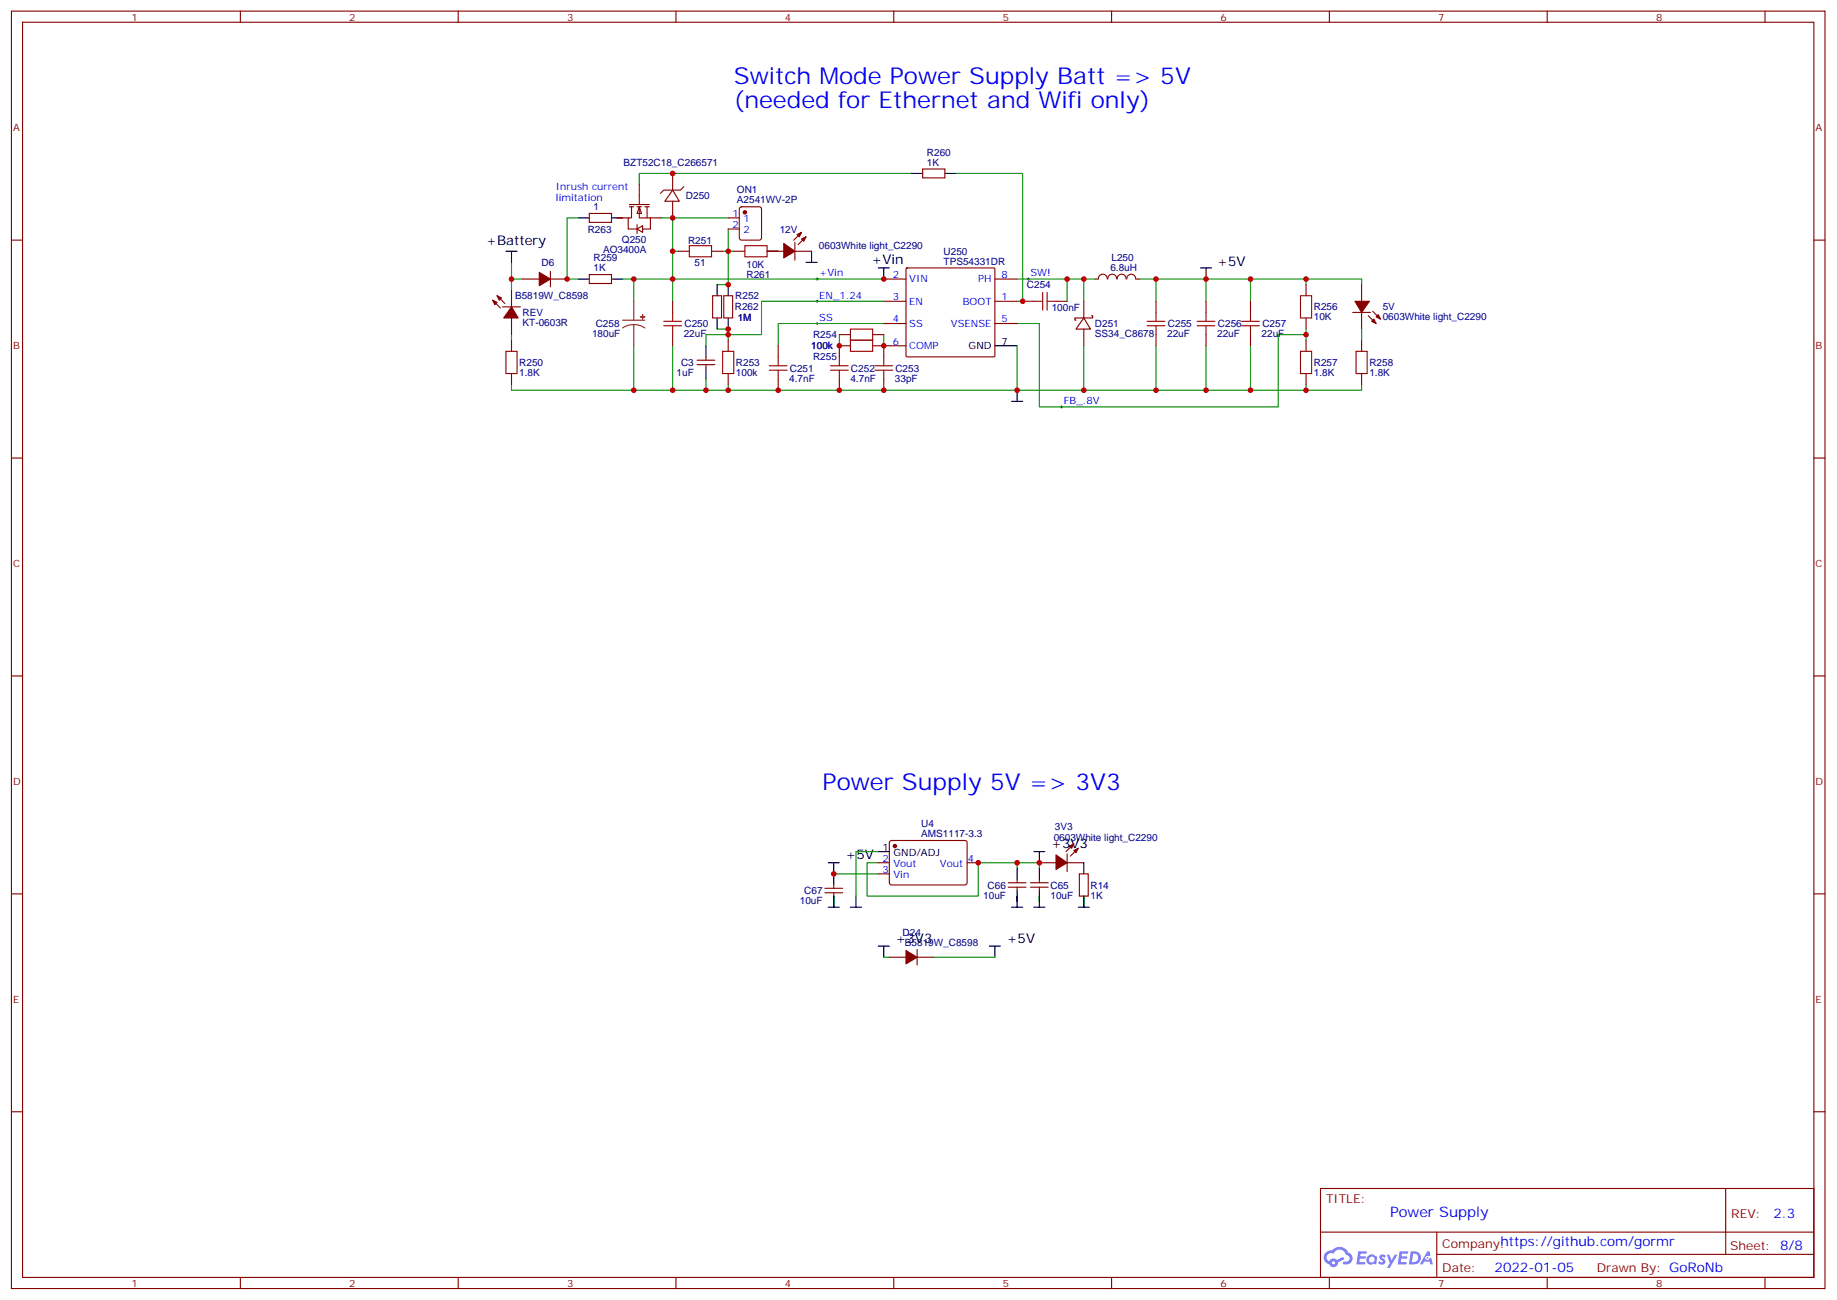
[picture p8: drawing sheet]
<svg xmlns="http://www.w3.org/2000/svg" width="583mm" height="413mm" viewBox="0 0 583 413" stroke-linecap="round" stroke-linejoin="round" font-family="sans-serif">
<g fill="none" stroke="#870000" stroke-width=".35">
<path d="M3.6 3.5h575.8v405.4h-575.8zM7.2 7.1h568.6v398.2h-568.6zM76.3 3.5v3.6M145.5 3.5v3.6M214.6 3.5v3.6M283.7 3.5v3.6M352.9 3.5v3.6M422 3.5v3.6M491.2 3.5v3.6M560.3 3.5v3.6M3.6 76.2h3.6M575.8 76.2h3.6"/>
<path d="M3.6 145.3h3.6M575.8 145.3h3.6M3.6 214.5h3.6M575.8 214.5h3.6M3.6 283.6h3.6M575.8 283.6h3.6M3.6 352.8h3.6M575.8 352.8h3.6M419.2 377.1h156.6v28.2h-156.6zM547.8 377.1v20.9M419.2 391h156.5M456.1 398h119.6"/>
<path d="M456.1 391v14.1M76.3 405.3v3.6M145.5 405.3v3.6M214.6 405.3v3.6M283.7 405.3v3.6M352.9 405.3v3.6M422 405.3v3.6M491.2 405.3v3.6M560.3 405.3v3.6"/>
</g>
<g fill="#5487ff">
<path d="M438.2 398.3a1.22 1.22 0 0 1 1.7 .3l-.4 .5a.47 .47 0 0 0-.3-.4 .47 .47 0 0 0-.5 .2l.1 .3a1.14 1.14 0 0 1 .8 1.7 1.14 1.14 0 0 1-1.9 0l-.2-.2 .5-.5 .7 .4a.29 .29 0 0 0 .3-.3 .29 .29 0 0 0-.2-.3 1.04 1.04 0 0 1-.6-1.7z"/>
<path d="M431.2 397h2.4l.3 .2-.2 .5-1.8 .1-.1 .8h1.5l.3 .4-.3 .4h-1.6l-.2 1.1h1.7l.2 .3-.2 .3-2.6 .1z"/>
<path d="M444.3 397.1l2.7 .1-.1 .5-1.8 .1-.2 .8h1.6l.3 .4-.4 .4h-1.6l-.1 1.1h1.7l.2 .3-.2 .3-2.6 .1z"/>
<path d="M453.1 397.1h.7l.3 1.2-.6 .3a.69 .69 0 0 0-1 .3 .69 .69 0 0 0 .4 1 .69 .69 0 0 0 .9-.7l.5-.2 .6 2.2h-.8l-.2-.9h-1.8l-.5 .9h-.8z"/>
<path d="M440.3 398.1h.8l.6 1.9 1.1-1.9h.9l-2.6 4.2h-.8l.9-1.5z"/>
<path d="M447.9 397.1l-.6 4.1h1.3a2.11 2.11 0 0 0 2.5-2.1 2.11 2.11 0 0 0-2.5-2zM448.6 397.8a1.43 1.43 0 0 1 1.6 1.6 1.43 1.43 0 0 1-2 1.1z"/>
<path d="M434.2 398.7a1.54 1.54 0 0 0-.1 2.1 1.54 1.54 0 0 0 2.2 .2l.6 .2 .3-2.3-.6-.3a1.49 1.49 0 0 0-2.4 .1zM434.5 399.7a.94 .94 0 0 1 1.8 0 .94 .94 0 0 1-1.8 0z"/>
<path d="M420.9 397.4a2.18 2.18 0 0 0 1.1 3.7 1.44 1.44 0 0 0 1.6 1 1.44 1.44 0 0 0 1.2-1.5l2-1-.5-.8-1.9 1a1.47 1.47 0 0 0-2.4 .4 1.39 1.39 0 0 1-.7-1.9 1.39 1.39 0 0 1 2-.5 2.12 2.12 0 0 1 2.2-1.3 2.12 2.12 0 0 1 1.9 1.7 1.14 1.14 0 0 1 1.1 1.4 1.14 1.14 0 0 1-1.7 .8 .43 .43 0 0 0-.5 .3 .43 .43 0 0 0 .4 .5 1.98 1.98 0 0 0 2.5-1.2 1.98 1.98 0 0 0-1.2-2.5 3.1 3.1 0 0 0-5.3-.7l-.9 .1zM422.8 400.7a.55 .55 0 0 1 1.1 0 .55 .55 0 0 1-1.1 0z"/>
<circle cx="453.1" cy="399.2" r=".26"/>
</g>
<g fill="none" stroke="#008700" stroke-width=".35">
<path d="M289.4 55h-86.4v3.6M303.5 55h21.2v40.6h-1.8M183.6 69.1h-3.6v19.4h3.6M195.9 69.1h1.8M210 69.1h3.5M213.5 79.7h1.8M229.4 79.7h1.8v10.6h-3.6M231.2 69.1h-17.7v26.5M231.2 72.7v7h1.7M243.5 79.7h3.6M162.4 88.5h3.5M162.4 83.3v8.8"/>
<path d="M197.7 88.5h82.9M201.2 88.5v7.1M280.6 95.6h-38.8v10.6h-17.7v3.5M322.9 88.5h24.7M338.8 88.5v7.1M344.1 88.5v7.1M361.7 88.5h70.6v1.8M367 88.5v7.1M382.9 88.5v7.1M397 88.5v7.1M414.6 88.5v1.8M162.4 106.2v1.8"/>
<path d="M201.2 109.7v14.1M213.5 109.7v14.1M227.6 104.4h3.6v3.6M266.5 106.2v3.5M280.6 102.7h-33.5v7M280.6 106.2v3.5M322.9 102.7h7.1v26.4h75.8v-22.9h8.8v-1.8M322.9 109.7v14.1M344.1 109.7v14.1M367 109.7v14.1M382.9 109.7v14.1M397 109.7v14.1"/>
<path d="M414.6 106.2v1.8M432.3 104.4v3.6M162.4 122.1v1.7h269.9v-1.7M224.1 120.3v3.5M231.2 122.1v1.7M414.6 122.1v1.7M264.7 277.3h14.1M278.8 273.8h-3.5v10.5h35.3v-10.5h19.4v1.7M278.8 270.2h-7.1v14.1M322.9 273.8v1.7M264.7 284.3v3.6M322.9 284.3v1.8"/>
<path d="M330 284.3v1.8M344.1 284.3v3.6M280.6 303.7h1.7M296.4 303.7h19.4"/>
</g>
<g fill="none" stroke="#000" stroke-width=".35">
<path d="M160.6 79.7h3.5M162.4 79.7v3.6M183.6 69.1h3.5M194.1 69.1h3.6M257.6 79.7v3.6M183.6 88.5h3.5M194.1 88.5h3.6M227.6 90.3v3.5M231.2 90.3v3.5M255.9 83.3h3.5M278.8 85h3.5M280.6 85v3.5"/>
<path d="M381.1 85h3.5M382.9 85v3.5M224.1 109.7v3.5M224.1 116.8v3.5M227.6 100.9v3.5M231.2 100.9v3.5M315.8 109.7h7.1M321.1 127.4h3.6M322.9 123.8v3.6M262.9 273.8h3.6M264.7 273.8v7M278.8 270.2h3.5"/>
<path d="M322.9 275.5v3.5M328.2 270.2h3.5M330 270.2v3.6M330 275.5v3.5M344.1 273.8v3.5M262.9 287.9h3.6M264.7 284.3v3.6M270 287.9h3.5M271.7 284.3v3.6M321.1 287.9h3.6M322.9 282.6v5.3M328.2 287.9h3.5"/>
<path d="M330 282.6v5.3M342.3 287.9h3.5M344.1 284.3v3.6M278.8 300.2h3.5M280.6 300.2v3.5M314.1 300.2h3.5M315.8 300.2v3.5"/>
</g>
<path d="M259 88.5h.8M259 95.6h.8M259.4 88.2v.7M259.4 95.3v.7M326.1 88.5h.7M326.4 88.2v.7M259 102.7h.8M259.4 102.3v.7M336.7 129.1h.7M337 128.8v.7" fill="none" stroke="#000" stroke-width=".32"/>
<g fill="#870000" stroke="#870000" stroke-width=".35">
<path d="M157.8 93.8l1.4 .7-.7 .8z"/>
<path d="M156.4 95.3l1.4 .7-.7 .7z"/>
<path d="M162.4 97.4l2.1 3.5h-4.6z"/>
<path d="M436.1 101.2l.7 1.5-1.4-.7z"/>
<path d="M437.6 99.8l.7 1.4-1.5-.7z"/>
<path d="M430.1 95.6h4.6l-2.4 3.5z"/>
<path d="M254.5 75.8l1.4-.7-.7 1.5z"/>
<path d="M253 74.4l1.5-.7-.7 1.4z"/>
<path d="M248.8 77.3l3.5 2.4-3.5 2.1z"/>
<path d="M340.9 269.9l1.4-.7-.7 1.4z"/>
<path d="M339.5 268.5l1.4-.7-.7 1.4z"/>
<path d="M335.2 271.3l3.6 2.5-3.6 2.1z"/>
<path d="M171.2 86.4l3.5 2.1-3.5 2.2z"/>
<path d="M287.6 301.6l3.5 2.1-3.5 2.2z"/>
<circle cx="236.5" cy="67.4" r=".53"/>
<circle cx="284.1" cy="268.5" r=".53"/>
</g>
<g fill="none" stroke="#870000" stroke-width=".35">
<path d="M213.5 55v5.3M217.1 59.3l-1.1 1h-5.3l-1 1.1M187.1 67.7h7v2.9h-7zM213.5 60.3l2.2 3.6h-4.6zM213.5 63.9v5.2M215.3 79.7h3.5M225.9 79.7h3.5M231.2 69.1h3.5M231.2 72.7h3.5M232.9 79.7h3.6M234.9 65.8l.5-.2h5.7l.6 .4 .1 9.5-.5 .6-5.9 .1-.6-.5-.1-9.4zM243.5 79.7h5.3"/>
<path d="M252.3 79.7h5.3M252.3 76.9v5.7M254.5 73.7l-2.5 2.5M255.9 75.1l-2.5 2.5M156.4 95.3l2.5 2.4M157.8 93.8l2.5 2.5M159.6 97.4h5.6M162.4 92.1v5.3M165.9 88.5h5.3M174.7 86.1v4.9M174.7 88.5h5.3M187.1 87.1h7v2.9h-7z"/>
<path d="M213.5 95.6v3.5M226.2 93.8h2.9v7.1h-2.9zM229.8 93.8h2.8v7.1h-2.8zM280.6 88.5h7M280.6 95.6h7M287.7 85.2l.3-.2 27.7 .1 .1 .3v27.7l-.3 .1h-27.7l-.2-.3zM315.8 88.5h7.1M315.8 95.6h7.1M324.7 95.6h3.5M335.2 95.6h3.6M344.1 95.6v5.3M347.6 88.5h1.1"/>
<path d="M348.7 88.5a1.41 1.41 0 0 1 1.4-1.5 1.41 1.41 0 0 1 1.4 1.5M351.7 88.5a1.41 1.41 0 0 1 1.4-1.5 1.41 1.41 0 0 1 1.4 1.5M354.7 88.5a1.41 1.41 0 0 1 1.4-1.5 1.41 1.41 0 0 1 1.4 1.5M357.7 88.5a1.41 1.41 0 0 1 1.4-1.5 1.41 1.41 0 0 1 1.4 1.5M360.6 88.5h1.1M367 95.6v3.5M382.9 95.6v3.5M397 95.6v3.5M414.6 90.3v3.5M429.4 99.1h5.7M432.3 90.3v5.3M432.3 99.1v5.3"/>
<path d="M435.8 98.8l2.5 2.4M162.4 100.9v5.3M162.4 108v3.5M162.4 118.5v3.6M213.5 106.2v3.5M221.3 115.7h5.6M221.3 114.3h5.6M224.1 113.2v1.1M224.1 115.7v1.1M231.2 108v3.5M231.2 118.5v3.6M247.1 109.7v3.5"/>
<path d="M266.5 106.2h3.5M270 109.7h-3.5v3.5M277 106.2h3.6M277 109.7h10.6M280.6 109.7v3.5M280.6 102.7h7M315.8 102.7h7.1M344.1 100.9l2.1 3.5h-4.6zM344.1 100.9h-2.9v.7h.4M344.1 104.4v5.3M346.5 100.2h.4v.7h-2.8M367 106.2v3.5"/>
<path d="M382.9 106.2v3.5M397 106.2v3.5M414.6 100.9v3.5M414.6 108v3.5M414.6 118.5v3.6M432.3 108v3.5M432.3 118.5v3.6M434.4 100.2l2.4 2.5M247.1 120.3v3.5M266.5 120.3v3.5M280.6 120.3v3.5M278.8 273.8h3.5"/>
<path d="M278.8 277.3h3.5M282.6 266.9l.4-.2 23.6 .1 .4 .6v13l-.7 .4-23.5-.1-.5-.6v-12.7zM307 273.8h3.6M322.9 279v1.1M330 279v1.1M330 273.8h5.2M338.8 273.8h5.3M338.8 270.9v5.7M340.9 267.8l-2.5 2.4M342.3 269.2l-2.5 2.4M342.7 277.3h2.8v7h-2.8zM261.9 283.3h5.6"/>
<path d="M261.9 281.9h5.6M264.7 280.8v1.1M264.7 283.3v1M320.1 281.5h5.6M320.1 280.1h5.6M322.9 281.5v1.1M327.1 281.5h5.7M327.1 280.1h5.7M330 281.5v1.1M282.3 303.7h5.3M291.1 301.3v4.9M291.1 303.7h5.3"/>
</g>
<g fill="none" stroke="#a10000" stroke-width=".35">
<path d="M218.8 78h7.1v3.5h-7.1zM236.5 78h7v3.5h-7zM213.5 99.1v2.9M328.2 95.6h2.8M331 92.8v5.6M332.4 95.6h2.8M332.4 92.8v5.6M367 99.1v2.9M382.9 99.1v2.9M397 99.1v2.9M412.9 93.8h3.5v7.1h-3.5zM160.6 111.5h3.5v7h-3.5z"/>
<path d="M210.7 103.4h5.7M210.7 102h5.7M213.5 103.4v2.8M229.4 111.5h3.5v7h-3.5zM244.2 117.5h5.7M244.2 116.1h5.7M247.1 113.2v2.9M247.1 117.5v2.8M263.6 117.5h5.7M263.6 116.1h5.7M266.5 113.2v2.9M266.5 117.5v2.8"/>
<path d="M270 104.4h7v3.6h-7zM270 108h7v3.5h-7zM277.7 117.5h5.7M277.7 116.1h5.7M280.6 113.2v2.9M280.6 117.5v2.8M364.2 103.4h5.6M364.2 102h5.6M367 103.4v2.8M380 103.4h5.7M380 102h5.7M382.9 103.4v2.8"/>
<path d="M394.2 103.4h5.6M394.2 102h5.6M397 103.4v2.8M412.9 111.5h3.5v7h-3.5zM430.5 111.5h3.5v7h-3.5z"/>
</g>
<path d="M201.2 95.6v6M197.7 101.6h7M201.2 103l-1.9 .2-1.6 .9M201.2 103l1.8 .3 1.7 .8M201.2 103v6.7" fill="none" stroke="#8c2424" stroke-width=".35"/>
<g fill="#8c2424" stroke="#8c2424" stroke-width=".35">
<path d="M203.3 100.5l1.4 .1z"/>
<path d="M204 99.8v1.4z"/>
</g>
<g fill="#fff" stroke="#870000" stroke-width=".35">
<path d="M203 65.6l.7 2.1h-1.5z"/>
<path d="M202.2 72.7l1.8-1.1v2.1z"/>
</g>
<path d="M203 58.6v6.3M292.9 53.6h7.1v2.8h-7.1zM195.9 69.1h3.5M199.8 64.9h6.3M199.8 65.6h1.4M200.5 65.6v3.5h-1.1v3.6h2.8M202.2 71.3v2.8M202.2 65.6h1.5M203 65.6v3.5h3.5v3.6h-2.5M204.7 65.6h1.4M205.4 65.6v3.5M206.5 69.1h3.5" fill="none" stroke="#870000" stroke-width=".35"/>
<path d="M289.4 55h3.5M300 55h3.5" fill="none" stroke="#000" stroke-width=".35"/>
<g fill="#c00">
<circle cx="344.1" cy="88.5" r=".88"/>
<circle cx="280.6" cy="88.5" r=".88"/>
<circle cx="213.5" cy="88.5" r=".88"/>
<circle cx="231.2" cy="106.2" r=".88"/>
<circle cx="414.6" cy="106.2" r=".88"/>
<circle cx="414.6" cy="88.5" r=".88"/>
<circle cx="266.5" cy="109.7" r=".88"/>
<circle cx="280.6" cy="109.7" r=".88"/>
<circle cx="397" cy="88.5" r=".88"/>
<circle cx="382.9" cy="88.5" r=".88"/>
<circle cx="367" cy="88.5" r=".88"/>
<circle cx="264.7" cy="277.3" r=".88"/>
<circle cx="201.2" cy="88.5" r=".88"/>
<circle cx="310.6" cy="273.8" r=".88"/>
<circle cx="322.9" cy="273.8" r=".88"/>
<circle cx="330" cy="273.8" r=".88"/>
<circle cx="344.1" cy="123.8" r=".88"/>
<circle cx="231.2" cy="123.8" r=".88"/>
<circle cx="414.6" cy="123.8" r=".88"/>
<circle cx="397" cy="123.8" r=".88"/>
<circle cx="382.9" cy="123.8" r=".88"/>
<circle cx="367" cy="123.8" r=".88"/>
<circle cx="213.5" cy="123.8" r=".88"/>
<circle cx="322.9" cy="123.8" r=".88"/>
<circle cx="201.2" cy="123.8" r=".88"/>
<circle cx="247.1" cy="123.8" r=".88"/>
<circle cx="266.5" cy="123.8" r=".88"/>
<circle cx="280.6" cy="123.8" r=".88"/>
<circle cx="213.5" cy="69.1" r=".88"/>
<circle cx="180" cy="88.5" r=".88"/>
<circle cx="324.7" cy="95.6" r=".88"/>
<circle cx="162.4" cy="88.5" r=".88"/>
<circle cx="231.2" cy="79.7" r=".88"/>
<circle cx="224.1" cy="123.8" r=".88"/>
<circle cx="213.5" cy="79.7" r=".88"/>
<circle cx="231.2" cy="90.3" r=".88"/>
<circle cx="231.2" cy="104.4" r=".88"/>
<circle cx="338.8" cy="88.5" r=".88"/>
<circle cx="213.5" cy="55" r=".88"/>
</g>
<g font-size="7.4" fill="#00f">
<text x="232.9" y="26.8">Switch Mode Power Supply Batt =&gt; 5V</text>
<text x="232.9" y="34.2">(needed for Ethernet and Wifi only)</text>
<text x="261.2" y="250.8">Power Supply 5V =&gt; 3V3</text>
</g>
<text font-size="4.6" fill="#00f" x="441.3" y="386.1">Power Supply</text>
<g font-size="4.2">
<text x="154.3" y="77.6">+Battery</text>
<text x="276.7" y="83.9">+Vin</text>
<text x="386.4" y="84.3">+5V</text>
<text x="333.7" y="269.2">+3V3</text>
<text x="268.4" y="272.7">+5V</text>
<text x="284.3" y="299.2">+3V3</text>
<text x="319.6" y="299.2">+5V</text>
</g>
<g font-size="4.2" fill="#00f">
<text x="563" y="386.4">2.3</text>
<text x="474.5" y="403.7">2022-01-05</text>
</g>
<g font-size="3.9" fill="#800">
<text x="421" y="381.7">TITLE:</text>
<text x="549.6" y="386.4">REV:</text>
<text x="457.9" y="395.9">Company:https://github.com/gormr</text>
<text x="549.2" y="396.5">Sheet: 8/8</text>
<text x="457.9" y="403.6">Date:</text>
<text x="506.9" y="403.7">Drawn By: GoRoNb</text>
</g>
<g font-size="3.2" fill="#800">
<text x="41.7" y="6.5">1</text>
<text x="110.9" y="6.5">2</text>
<text x="180" y="6.5">3</text>
<text x="249.2" y="6.5">4</text>
<text x="318.3" y="6.5">5</text>
<text x="387.5" y="6.5">6</text>
<text x="456.6" y="6.5">7</text>
<text x="525.7" y="6.5">8</text>
<text x="4.2" y="41.6">A</text>
<text x="576.4" y="41.6">A</text>
<text x="4.2" y="110.8">B</text>
<text x="576.4" y="110.8">B</text>
<text x="4.2" y="179.9">C</text>
<text x="576.4" y="179.9">C</text>
<text x="4.2" y="249.1">D</text>
<text x="576.4" y="249.1">D</text>
<text x="4.2" y="318.2">E</text>
<text x="576.4" y="318.2">E</text>
<text x="41.7" y="408.3">1</text>
<text x="110.9" y="408.3">2</text>
<text x="180" y="408.3">3</text>
<text x="249.2" y="408.3">4</text>
<text x="318.3" y="408.3">5</text>
<text x="387.5" y="408.3">6</text>
<text x="456.6" y="408.3">7</text>
<text x="525.7" y="408.3">8</text>
</g>
<g font-size="3.2" fill="#000080">
<text x="198" y="52.6">BZT52C18_C266571</text>
<text x="294.3" y="52.6">1K</text>
<text x="294.3" y="49.4">R260</text>
<text x="217.8" y="63.2">D250</text>
<text x="234" y="64.6">A2541WV-2P</text>
<text x="234" y="61.4">ON1</text>
<text x="188.4" y="66.7">1</text>
<text x="186.6" y="73.8">R263</text>
<text x="197.4" y="77.1">Q250</text>
<text x="218.4" y="77.3">R251</text>
<text x="247.5" y="73.8">12V</text>
<text x="188.4" y="82.9">R259</text>
<text x="191.4" y="80.2">AO3400A</text>
<text x="260" y="79">0603White light_C2290</text>
<text x="299.6" y="84">TPS54331DR</text>
<text x="299.6" y="80.8">U250</text>
<text x="352.9" y="82.8">L250</text>
<text x="171.9" y="84.4">D6</text>
<text x="188.4" y="86.1">1K</text>
<text x="220.5" y="84.4">51</text>
<text x="237" y="85">10K</text>
<text x="237" y="88.1">R261</text>
<text x="352.5" y="86">6.8uH</text>
<text x="163.5" y="95">B5819W_C8598</text>
<text x="233.4" y="95">R252</text>
<text x="326" y="91.4">C254</text>
<text x="165.9" y="100.3">REV</text>
<text x="233.3" y="98.5">R262</text>
<text x="333.9" y="98.5">100nF</text>
<text x="417.1" y="101.7">10K</text>
<text x="417.1" y="98.5">R256</text>
<text x="439" y="101.7">0603White light_C2290</text>
<text x="439" y="98.5">5V</text>
<text x="165.9" y="103.5">KT-0603R</text>
<text x="188" y="107">180uF</text>
<text x="189.1" y="103.8">C258</text>
<text x="217.1" y="107">22uF</text>
<text x="217.3" y="103.8">C250</text>
<text x="234.2" y="102">1M</text>
<text x="258.1" y="107.3">R254</text>
<text x="347.6" y="107">SS34_C8678</text>
<text x="347.6" y="103.8">D251</text>
<text x="370.5" y="107">22uF</text>
<text x="370.8" y="103.8">C255</text>
<text x="386.4" y="107">22uF</text>
<text x="386.7" y="103.8">C256</text>
<text x="400.5" y="107">22uF</text>
<text x="400.8" y="103.8">C257</text>
<text x="257.5" y="110.8">100k</text>
<text x="164.9" y="119.3">1.8K</text>
<text x="164.9" y="116.2">R250</text>
<text x="214.8" y="119.3">1uF</text>
<text x="216.2" y="116.2">C3</text>
<text x="233.6" y="119.3">100k</text>
<text x="233.6" y="116.2">R253</text>
<text x="250.8" y="117.9">C251</text>
<text x="258.1" y="114.4">R255</text>
<text x="270.2" y="117.9">C252</text>
<text x="284.3" y="117.9">C253</text>
<text x="417.1" y="119.3">1.8K</text>
<text x="417.1" y="116.2">R257</text>
<text x="434.7" y="119.3">1.8K</text>
<text x="434.7" y="116.2">R258</text>
<text x="250.6" y="121.1">4.7nF</text>
<text x="270" y="121.1">4.7nF</text>
<text x="284.1" y="121.1">33pF</text>
<text x="292.5" y="262.4">U4</text>
<text x="334.9" y="263.5">3V3</text>
<text x="292.5" y="265.6">AMS1117-3.3</text>
<text x="334.5" y="266.7">0603White light_C2290</text>
<text x="313.5" y="282">C66</text>
<text x="333.5" y="282">C65</text>
<text x="346.2" y="282">R14</text>
<text x="253.9" y="286.9">10uF</text>
<text x="255.3" y="283.8">C67</text>
<text x="312.1" y="285.1">10uF</text>
<text x="333.5" y="285.1">10uF</text>
<text x="346.2" y="285.1">1K</text>
<text x="286.5" y="297">D24</text>
<text x="287.3" y="300.2">B5819W_C8598</text>
</g>
<g font-size="3.2" fill="#00f">
<text x="176.5" y="60.3">Inrush current</text>
<text x="176.5" y="63.9">limitation</text>
<text x="232.5" y="68.8">1</text>
<text x="236" y="70.6">1</text>
<text x="232.5" y="72.3">2</text>
<text x="236" y="74.1">2</text>
<text x="260.1" y="87.7">+Vin</text>
<text x="283.5" y="88.2">2</text>
<text x="288.7" y="89.6">VIN</text>
<text x="310.5" y="89.6">PH</text>
<text x="318" y="88.2">8</text>
<text x="327.1" y="87.7">SW!</text>
<text x="260.1" y="94.7">EN_1.24</text>
<text x="283.5" y="95.3">3</text>
<text x="318" y="95.3">1</text>
<text x="260.1" y="101.8">SS</text>
<text x="288.7" y="96.7">EN</text>
<text x="305.7" y="96.7">BOOT</text>
<text x="283.5" y="102.3">4</text>
<text x="288.7" y="103.7">SS</text>
<text x="301.9" y="103.7">VSENSE</text>
<text x="318" y="102.3">5</text>
<text x="283.5" y="109.4">6</text>
<text x="288.7" y="110.8">COMP</text>
<text x="337.7" y="128.2">FB_.8V</text>
<text x="280.1" y="273.4">2</text>
<text x="283.6" y="275.2">Vout</text>
<text x="298.4" y="275.2">Vout</text>
<text x="307.2" y="273.4">4</text>
<text x="280.1" y="276.9">3</text>
<text x="283.6" y="278.7">Vin</text>
</g>
<g font-size="3.2">
<text x="307.5" y="110.8">GND</text>
<text x="318" y="109.4">7</text>
<text x="280.1" y="269.9">1</text>
<text x="283.6" y="271.6">GND/ADJ</text>
</g>
</svg>
